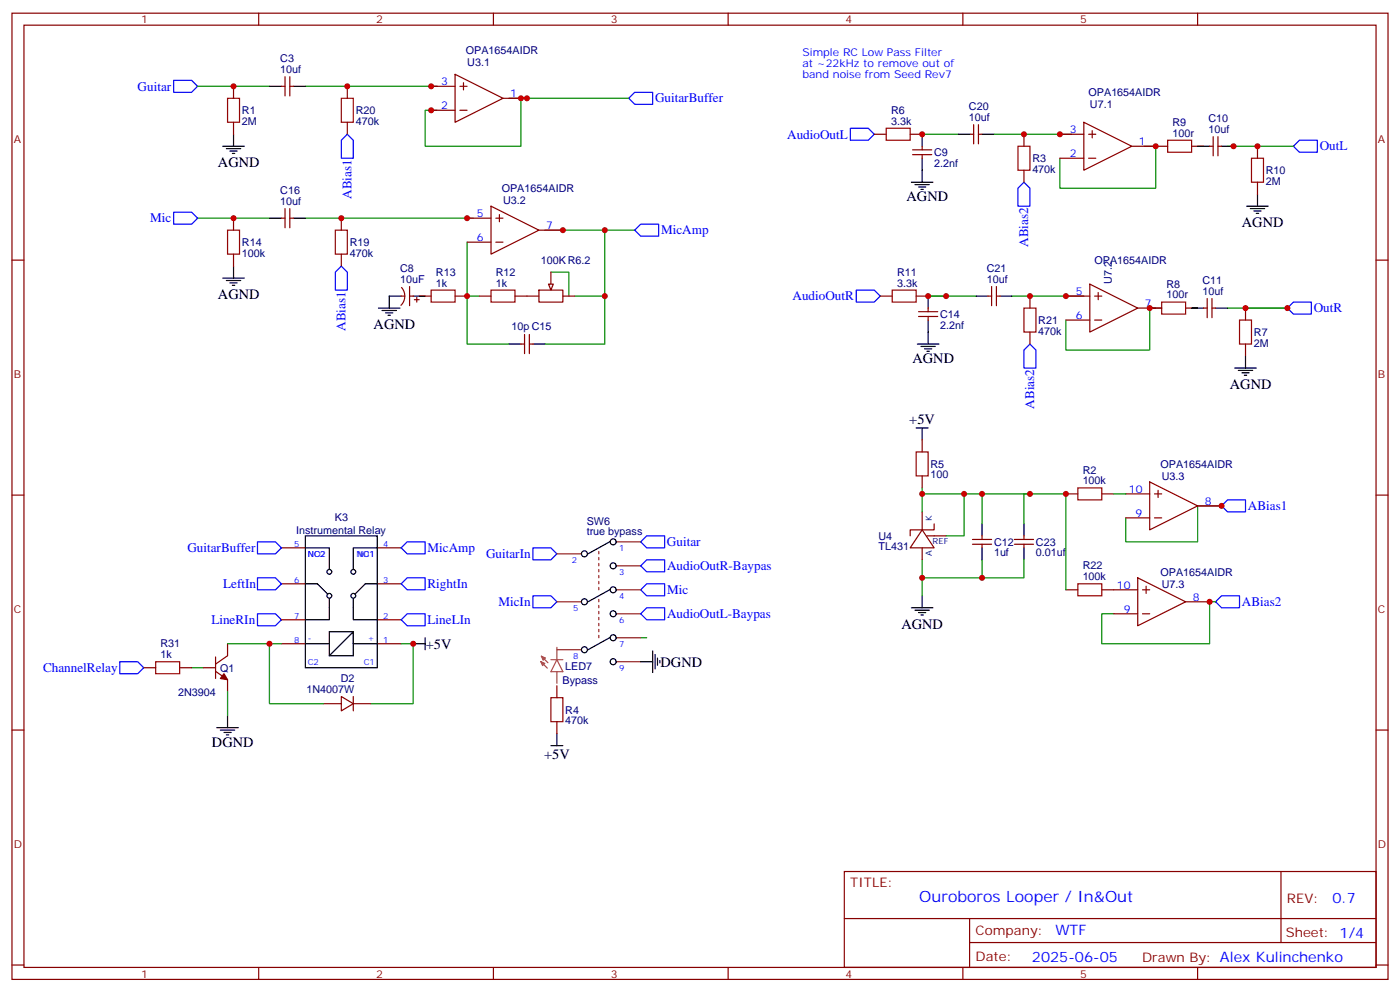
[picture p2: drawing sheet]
<svg xmlns="http://www.w3.org/2000/svg" width="412mm" height="292mm" viewBox="0 0 412 292" stroke-linecap="round" stroke-linejoin="round" font-family="sans-serif">
<g fill="none" stroke="#870000" stroke-width=".35">
<path d="M3.5 3.9h405.4v284.3h-405.4zM7.1 7.4h398.2v277.3h-398.2zM76.2 3.9v3.5M145.3 3.9v3.5M214.5 3.9v3.5M283.6 3.9v3.5M352.8 3.9v3.5M68.8 25.4v3.5M68.8 36v3.5M82.9 25.4h1.1M84 22.6v5.6M85.4 22.6v5.6"/>
<path d="M85.4 25.4h1M257.5 39.5h3.6M268.1 39.5h3.5M268.8 44.1h5.7M268.8 45.5h5.7M271.6 43v1.1M271.6 45.5v1.1M340.4 43h3.6M351 43h3.5M370.4 43v3.6M370.4 53.6v3.6M3.5 76.6h3.6"/>
<path d="M405.3 76.6h3.6M141.1 87.1h3.5M151.7 87.1h7M158.7 85.4h7.1v3.5h-7.1zM162.3 80.1v3.5M165.8 87.1h3.5M259.3 87.1h3.5M269.9 87.1h3.5M270.6 91.7h5.6M270.6 93.1h5.6M273.4 90.7v1M273.4 93.1v1.1"/>
<path d="M338.7 90.7h3.5M349.2 90.7h3.6M366.9 90.7v3.5M366.9 101.2v3.6M3.5 145.7h3.6M405.3 145.7h3.6M3.5 214.8h3.6M405.3 214.8h3.6M248.7 256.5h156.6v28.2h-156.6zM377.3 256.5v20.9M248.7 270.3h156.5M285.6 277.4h119.6"/>
<path d="M285.6 270.3v14.1M3.5 284h3.6M76.2 284.7v3.5M145.3 284.7v3.5M214.5 284.7v3.5M283.6 284.7v3.5M352.8 284.7v3.5M405.3 284h3.6"/>
</g>
<g fill="none" stroke="#00f" stroke-width=".35">
<path d="M51.2 23.6h5.2l1.8 1.8-1.8 1.8h-5.2zM102.3 39.5l1.8 1.8v5.3h-3.6v-5.3zM185.2 28.9l1.8-1.7h5.3v3.5h-5.3zM250.5 37.7h5.3l1.7 1.8-1.7 1.8h-5.3zM301.6 53.6l1.8 1.8v5.3h-3.5v-5.3zM381 43l1.8-1.7h5.3v3.5h-5.3zM51.2 62.4h5.2l1.8 1.8-1.8 1.8h-5.2zM100.5 78.3l1.8 1.8v5.3h-3.5v-5.3zM187 67.7l1.7-1.7h5.3v3.5h-5.3zM252.2 85.4h5.3l1.8 1.7-1.8 1.8h-5.3zM379.2 90.7l1.8-1.8h5.3v3.5h-5.3zM303.4 101.2l1.8 1.8v5.3h-3.6v-5.3z"/>
<path d="M359.8 148.9l1.8-1.8h5.3v3.5h-5.3zM358.1 177.1l1.7-1.8h5.3v3.6h-5.3z"/>
</g>
<g fill="none" stroke="#008700" stroke-width=".35">
<path d="M58.2 25.4h21.2M90 25.4h38.8M149.9 28.9h3.6v14.1h-28.3v-10.5h3.6M153.5 28.9h31.7M271.6 39.5h10.6M292.8 39.5h22.9M336.9 43h3.5v12.4h-28.2v-8.8M361.6 43h19.4M58.2 64.2h21.2M90 64.2h49.3M137.6 71.3v15.8M160.5 67.7h17.7v19.4h-8.9"/>
<path d="M178.2 67.7h8.8M137.6 87.1v14.1h12.3M137.6 87.1h3.5M162.3 80.1h5.3v7M178.2 87.1v14.1h-17.7M273.4 87.1h14.1M298.1 87.1h21.2M340.4 90.7h-1.7v12.3h-24.7v-8.8M351 90.7h1.8M361.6 90.7h17.6M271.6 145.3h17.7v8.9M271.6 143.6v7"/>
<path d="M284 145.3v12.4h-5.3M359.8 148.9h-7v10.6h-21.2v-7.1M271.6 164.7v10.6M289.3 164.7v5.3h-17.7M358.1 177.1h-1.8v12.3h-31.7v-8.8h3.5"/>
</g>
<g fill="none" stroke="#000" stroke-width=".35">
<path d="M68.8 39.5v3.5M79.4 25.4h3.5M86.4 25.4h3.6M271.6 39.5v3.5M65.6 43h6.4M66.7 43.7h4.2M67.7 44.4h2.1M68.4 45.2h.7M268.5 53.6h6.3M269.5 54.3h4.3M270.6 55h2.1M271.3 55.7h.7"/>
<path d="M271.6 46.6v7M370.4 57.2v3.5M68.8 78.3v3.5M367.2 60.7h6.4M368.3 61.4h4.2M369.4 62.1h2.1M370.1 62.8h.7M65.6 81.8h6.4M66.7 82.5h4.2M67.7 83.3h2.1M68.4 84h.7M111.5 90.7h6.3"/>
<path d="M112.5 91.4h4.3M113.6 92.1h2.1M114.3 92.8h.7M114.7 87.1v3.6M273.4 87.1v3.6M273.4 94.2v7M270.2 101.2h6.4M271.3 102h4.2M272.3 102.7h2.2M273 103.4h.8M363.7 108.3h6.4M364.8 109h4.2"/>
<path d="M365.8 109.7h2.1M366.5 110.4h.7M366.9 104.8v3.5M269.9 125.9h3.5M271.6 125.9v3.6M268.5 178.9h6.3M269.5 179.6h4.3M271.6 175.3v3.6M270.6 180.3h2.1M271.3 181h.7"/>
</g>
<path d="M67 28.9h3.6v7.1h-3.6zM261.1 37.7h7v3.6h-7zM344 41.3h7v3.5h-7zM368.7 46.6h3.5v7h-3.5zM144.6 85.4h7.1v3.5h-7.1zM262.8 85.4h7.1v3.5h-7.1zM342.2 88.9h7v3.5h-7zM365.1 94.2h3.6v7h-3.6z" fill="none" stroke="#a10000" stroke-width=".35"/>
<path d="M161.6 83.6h1.4l-.7 1.8z" fill="#f0f0f0" stroke="#870000" stroke-width=".35"/>
<g fill="none" stroke="#870000" stroke-width=".35">
<path d="M102.3 25.4v3.5M102.3 36v3.5M127 32.5h7.1M127 25.4h7.1M134.1 21.9l14.1 7-14.1 7.1zM135.5 32.5h2.1M135.5 25.4h2.1M136.5 24.3v2.2M148.2 28.9h7M285.8 39.5h1M286.8 36.7v5.6M288.2 36.7v5.6"/>
<path d="M288.2 39.5h1.1M301.6 39.5v3.5M312.2 39.5h7.1M319.3 36l14.1 7-14.1 7.1zM320.7 39.5h2.1M321.7 38.5v2.1M301.6 50.1v3.5M312.2 46.6h7.1M320.7 46.6h2.1M333.4 43h7M356.3 43h1.1M357.4 40.2v5.7"/>
<path d="M358.8 40.2v5.7M358.8 43h1M68.8 64.2v3.5M68.8 74.8v3.5M82.9 64.2h1.1M84 61.4v5.6M85.4 61.4v5.6M85.4 64.2h1M100.5 64.2v3.5M100.5 74.8v3.5M137.6 64.2h7M137.6 71.3h7"/>
<path d="M144.6 60.7l14.1 7-14.1 7.1zM146 64.2h2.2M146 71.3h2.2M147.1 63.1v2.2M158.7 67.7h7.1M118.2 87.1h1M118.3 84.6a3.8 3.8 0 0 1-.2 5.2M120.6 87.1h1.1M120.6 84.3v5.7M122.1 88.2h1.4M122.8 87.5v1.4M123.5 87.1h3.5"/>
<path d="M134.1 87.1h3.5M154.5 98.4v5.7M155.9 98.4v5.7M291 87.1h1.1M292.1 84.3v5.7M293.5 87.1h1.1M293.5 84.3v5.7M303.4 87.1v3.6M303.4 97.7v3.5M314 87.1h7M314 94.2h7M321 83.6l14.1 7.1-14.1 7z"/>
<path d="M322.4 87.1h2.2M322.4 94.2h2.2M323.5 86.1v2.1M335.1 90.7h7.1M354.5 90.7h1.1M355.6 87.8v5.7M357 87.8v5.7M357 90.7h1.1M153.5 101.2h1M155.9 101.2h1.1M271.6 129.5v3.5M271.6 155.9l3.6 5.3h-7.1z"/>
<path d="M271.6 140.1v3.5M271.6 150.6v5.3M273 157.7h5.7M275.2 154.2v1.7h-7.1v1.8M286.5 158.8h5.6M289.3 157.7v1.1M298.8 158.8h5.6M301.6 157.7v1.1M314 145.3h3.5M324.6 145.3h3.5M331.6 152.4h7.1M331.6 145.3h7.1"/>
<path d="M338.7 141.8l14.1 7.1-14.1 7zM340.1 152.4h2.1M340.1 145.3h2.1M341.1 144.3v2.1M352.8 148.9h7M82.9 171.8h7.1M82.9 161.2h7.1M111.1 171.8h7.1M111.1 161.2h7.1M271.6 161.2v3.5M286.5 160.2h5.6M289.3 160.2v1"/>
<path d="M298.8 160.2h5.6M301.6 160.2v1M314 173.6h3.5M324.6 173.6h10.5M335.1 170l14.1 7.1-14.1 7zM336.5 173.6h2.2M337.6 172.5v2.1M349.2 177.1h7.1M42.3 196.5h3.6M52.9 196.5h3.5M60 196.5h3.5M63.5 193.3v6.4"/>
<path d="M63.5 197.6l3.5 2.4v3.6M67 189.4v3.6l-3.5 2.4M82.9 189.4h7.1M82.9 182.4h7.1M111.1 189.4h7.1M111.1 182.4h7.1M328.1 180.6h7M336.5 180.6h2.2"/>
</g>
<g fill="none" stroke="#000" stroke-width=".35">
<path d="M282.2 39.5h3.6M289.3 39.5h3.5M352.8 43h3.5M359.8 43h3.6M79.4 64.2h3.5M86.4 64.2h3.6M114.7 87.1h3.5M121.7 87.1h3.5M287.5 87.1h3.5M294.6 87.1h3.5M351 90.7h3.5M358.1 90.7h3.5"/>
<path d="M149.9 101.2h3.6M157 101.2h3.5M90 157.7h21.1v38.8h-21.1zM179.6 159.5l-6.4 3.5M289.3 154.2v3.5M301.6 154.2v3.5M104.1 178.9v3.5h7M107.6 171.8l-3.5 3.5M111.1 161.2h-7v7.1M179.6 173.6l-6.4 3.5M289.3 161.2v3.5M301.6 161.2v3.5"/>
<path d="M90 189.4h7M97 185.9h7.1v7.1h-7.1zM111.1 189.4h-7v-3.5l-7.1 7.1M121.7 189.4h3.5M125.2 187.7v3.5M179.6 187.7l-6.4 3.5M63.9 214.1h6.3M64.9 214.8h4.2M66 215.5h2.1M66.7 216.3h.7M67 210.6v3.5"/>
<circle cx="180.6" cy="159.5" r=".88"/>
<circle cx="172.2" cy="177.1" r=".88"/>
<circle cx="172.2" cy="163" r=".88"/>
<circle cx="180.6" cy="173.6" r=".88"/>
<circle cx="180.6" cy="166.5" r=".88"/>
<circle cx="172.2" cy="191.2" r=".88"/>
<circle cx="180.6" cy="194.7" r=".88"/>
<circle cx="180.6" cy="180.6" r=".88"/>
<circle cx="180.6" cy="187.7" r=".88"/>
</g>
<path d="M100.5 28.9h3.6v7.1h-3.6zM299.9 43h3.5v7.1h-3.5zM67 67.7h3.6v7.1h-3.6zM98.8 67.7h3.5v7.1h-3.5zM127 85.4h7.1v3.5h-7.1zM301.6 90.7h3.6v7h-3.6zM269.9 133h3.5v7.1h-3.5zM317.5 143.6h7.1v3.5h-7.1zM317.5 171.8h7.1v3.5h-7.1zM45.9 194.7h7v3.6h-7z" fill="none" stroke="#a10000" stroke-width=".35"/>
<path d="M289.3 145.3h24.7v28.3M303.4 145.3h-1.8v8.9M328.1 145.3h3.5M301.6 164.7v5.3h-12.3M56.4 196.5h3.6M188.7 187.7h1.8" fill="none" stroke="#008700" stroke-width=".35"/>
<path d="M188.7 159.5l1.8-1.8h5.3v3.5h-5.3zM157 175.3h5.3l1.7 1.8-1.7 1.8h-5.3zM157 161.2h5.3l1.7 1.8-1.7 1.7h-5.3zM190.5 171.8h5.3v3.5h-5.3l-1.8-1.7zM35.3 194.7h5.3l1.7 1.8-1.7 1.8h-5.3zM75.8 180.6h5.3l1.8 1.8-1.8 1.7h-5.3z" fill="none" stroke="#00f" stroke-width=".35"/>
<g fill="none" stroke="#8c2424" stroke-width=".35">
<path d="M181.7 159.5h7M164 163h7.1M164 177.1h7.1M176.4 167.6v.7M176.4 162.3v.7M176.4 164v.7M176.4 165.8v.7M176.4 169.3v.7M176.4 171.1v.7M176.4 172.9v.7M176.4 176.4v.7M176.4 178.2v.7"/>
<path d="M176.4 179.9v.7M181.7 166.5h7M181.7 173.6h7M164 191.2h7.1M176.4 181.7v.7M176.4 183.4v.7M176.4 185.2v.7M176.4 187v.7M181.7 180.6h7M181.7 187.7h7M181.7 194.7h7"/>
</g>
<path d="M66 198.3l1 1.7-2.1-.3z" fill="#870000" stroke="#870000" stroke-width=".35"/>
<circle cx="104.1" cy="168.3" r=".71" fill="#fff" stroke="#000" stroke-width=".35"/>
<path d="M104.1 175.3v3.6" fill="none" stroke="#000" stroke-width=".35"/>
<circle cx="104.1" cy="175.3" r=".71" fill="#fff" stroke="#000" stroke-width=".35"/>
<path d="M90 161.2h7v7.1M93.5 171.8l3.5 3.5M97 178.9v3.5h-7" fill="none" stroke="#000" stroke-width=".35"/>
<circle cx="97" cy="168.3" r=".71" fill="#fff" stroke="#000" stroke-width=".35"/>
<path d="M97 175.3v3.6" fill="none" stroke="#000" stroke-width=".35"/>
<circle cx="97" cy="175.3" r=".71" fill="#fff" stroke="#000" stroke-width=".35"/>
<path d="M90 171.8h3.5M107.6 171.8h3.5M188.7 194.7h3.6M192.3 191.6v6.3M193 192.6v4.2M193.7 193.7v2.1M194.4 194.4v.7M162.3 219.4h3.5M164 215.9v3.5" fill="none" stroke="#000" stroke-width=".35"/>
<path d="M75.8 159.5h5.3l1.8 1.7-1.8 1.8h-5.3zM75.8 170h5.3l1.8 1.8-1.8 1.8h-5.3zM118.2 161.2l1.7-1.7h5.3v3.5h-5.3zM118.2 171.8l1.7-1.8h5.3v3.6h-5.3zM188.7 166.5l1.8-1.8h5.3v3.6h-5.3zM118.2 182.4l1.7-1.8h5.3v3.5h-5.3zM188.7 180.6l1.8-1.7h5.3v3.5h-5.3z" fill="none" stroke="#00f" stroke-width=".35"/>
<path d="M159.3 194.7l1.9 1.9M159.5 193.1l1.9 1.9M162.3 194.1h3.5M164 194.1l1.8 3.6h-3.5zM164 190.5v3.5M164 197.6v3.5" fill="none" stroke="#a64a4a" stroke-width=".35"/>
<g fill="#a64a4a" stroke="#a64a4a" stroke-width=".29">
<path d="M159.3 194.7l1.2 .5-.7 .7z"/>
<path d="M159.5 193.1l1.2 .5-.7 .7z"/>
</g>
<path d="M162.3 205.3h3.5v7.1h-3.5z" fill="none" stroke="#a10000" stroke-width=".35"/>
<path d="M95.2 207.1h5.3M100.5 205l3.6 2.1-3.6 2.1zM104.1 207.1h5.3M104.1 205v4.2M164 201.8v3.5M164 212.4v3.5" fill="none" stroke="#870000" stroke-width=".35"/>
<path d="M67 189.4h15.9M79.4 189.4v17.7h15.8M118.2 189.4h3.5v17.7h-12.3M67 203.6v7" fill="none" stroke="#008700" stroke-width=".35"/>
<g fill="#c00">
<circle cx="68.8" cy="25.4" r=".88"/>
<circle cx="273.4" cy="87.1" r=".88"/>
<circle cx="178.2" cy="67.7" r=".88"/>
<circle cx="178.2" cy="87.1" r=".88"/>
<circle cx="68.8" cy="64.2" r=".88"/>
<circle cx="102.3" cy="25.4" r=".88"/>
<circle cx="153.5" cy="28.9" r=".88"/>
<circle cx="100.5" cy="64.2" r=".88"/>
<circle cx="370.4" cy="43" r=".88"/>
<circle cx="363.4" cy="43" r=".88"/>
<circle cx="278.7" cy="87.1" r=".88"/>
<circle cx="271.6" cy="39.5" r=".88"/>
<circle cx="271.6" cy="145.3" r=".88"/>
<circle cx="284" cy="145.3" r=".88"/>
<circle cx="271.6" cy="170" r=".88"/>
<circle cx="338.7" cy="90.7" r=".88"/>
<circle cx="301.6" cy="39.5" r=".88"/>
<circle cx="303.4" cy="87.1" r=".88"/>
<circle cx="340.4" cy="43" r=".88"/>
<circle cx="379.2" cy="90.7" r=".88"/>
<circle cx="366.9" cy="90.7" r=".88"/>
<circle cx="155.2" cy="28.9" r=".88"/>
<circle cx="127" cy="25.4" r=".88"/>
<circle cx="127" cy="32.5" r=".88"/>
<circle cx="137.6" cy="64.2" r=".88"/>
<circle cx="165.8" cy="67.7" r=".88"/>
<circle cx="137.6" cy="87.1" r=".88"/>
<circle cx="359.8" cy="148.9" r=".88"/>
<circle cx="356.3" cy="177.1" r=".88"/>
<circle cx="312.2" cy="39.5" r=".88"/>
<circle cx="314" cy="87.1" r=".88"/>
<circle cx="289.3" cy="145.3" r=".88"/>
<circle cx="303.4" cy="145.3" r=".88"/>
<circle cx="289.3" cy="170" r=".88"/>
<circle cx="314" cy="145.3" r=".88"/>
<circle cx="121.7" cy="189.4" r=".88"/>
<circle cx="79.4" cy="189.4" r=".88"/>
</g>
<text font-size="4.6" fill="#00f" x="270.8" y="265.5">Ouroboros Looper / In&amp;Out</text>
<g font-size="4.2">
<text x="64.2" y="49.1">AGND</text>
<text x="267.1" y="59.3">AGND</text>
<text x="365.8" y="66.8">AGND</text>
<text x="64.2" y="87.9">AGND</text>
<text x="110.1" y="96.7">AGND</text>
<text x="268.8" y="106.9">AGND</text>
<text x="362.3" y="114.4">AGND</text>
<text x="267.9" y="124.9">+5V</text>
<text x="265.5" y="185">AGND</text>
<text x="125.4" y="190.9">+5V</text>
<text x="194.6" y="196.1">DGND</text>
<text x="62.4" y="219.8">DGND</text>
<text x="160.3" y="223.5">+5V</text>
</g>
<g font-size="4.2" fill="#00f">
<text x="392.5" y="265.7">0.7</text>
<text x="310.9" y="275.3">WTF</text>
<text x="304" y="283.1">2025-06-05</text>
</g>
<g font-size="3.9" fill="#00f">
<text x="40.6" y="26.7">Guitar</text>
<text x="192.9" y="30.1">GuitarBuffer</text>
<text x="231.9" y="40.8">AudioOutL</text>
<text x="388.8" y="44.2">OutL</text>
<text x="103.6" y="58.6" transform="rotate(-90 103.6 58.6)">ABias1</text>
<text x="44.2" y="65.5">Mic</text>
<text x="194.7" y="68.9">MicAmp</text>
<text x="302.9" y="72.7" transform="rotate(-90 302.9 72.7)">ABias2</text>
<text x="233.4" y="88.4">AudioOutR</text>
<text x="387" y="91.9">OutR</text>
<text x="101.8" y="97.4" transform="rotate(-90 101.8 97.4)">ABias1</text>
<text x="304.7" y="120.3" transform="rotate(-90 304.7 120.3)">ABias2</text>
<text x="367.6" y="150.2">ABias1</text>
<text x="196.5" y="160.7">Guitar</text>
<text x="55.2" y="162.5">GuitarBuffer</text>
<text x="125.9" y="162.4">MicAmp</text>
<text x="143.2" y="164.3">GuitarIn</text>
<text x="196.5" y="167.7">AudioOutR-Baypas</text>
<text x="65.7" y="173">LeftIn</text>
<text x="125.9" y="173.1">RightIn</text>
<text x="146.8" y="178.3">MicIn</text>
<text x="196.5" y="174.8">Mic</text>
<text x="365.8" y="178.4">ABias2</text>
<text x="62.3" y="183.6">LineRIn</text>
<text x="125.9" y="183.6">LineLIn</text>
<text x="196.5" y="181.8">AudioOutL-Baypas</text>
<text x="12.7" y="197.7">ChannelRelay</text>
</g>
<g font-size="3.9" fill="#800">
<text x="250.5" y="261.1">TITLE:</text>
<text x="379.1" y="265.7">REV:</text>
<text x="287.4" y="275.3">Company:</text>
<text x="378.7" y="275.9">Sheet: 1/4</text>
<text x="287.4" y="282.9">Date:</text>
<text x="336.4" y="283">Drawn By: Alex Kulinchenko</text>
</g>
<g font-size="3.2" fill="#800">
<text x="41.6" y="6.9">1</text>
<text x="110.8" y="6.9">2</text>
<text x="179.9" y="6.9">3</text>
<text x="249.1" y="6.9">4</text>
<text x="318.2" y="6.9">5</text>
<text x="4.1" y="42">A</text>
<text x="405.9" y="42">A</text>
<text x="4.1" y="111.1">B</text>
<text x="405.9" y="111.1">B</text>
<text x="4.1" y="180.3">C</text>
<text x="405.9" y="180.3">C</text>
<text x="4.1" y="249.4">D</text>
<text x="405.9" y="249.4">D</text>
<text x="41.6" y="287.7">1</text>
<text x="110.8" y="287.7">2</text>
<text x="179.9" y="287.7">3</text>
<text x="249.1" y="287.7">4</text>
<text x="318.2" y="287.7">5</text>
</g>
<g font-size="3.2" fill="#000080">
<text x="137.2" y="16">OPA1654AIDR</text>
<text x="82.6" y="21.5">10uf</text>
<text x="82.6" y="18.3">C3</text>
<text x="137.6" y="19.5">U3.1</text>
<text x="320.7" y="28.3">OPA1654AIDR</text>
<text x="71.3" y="33.6">R1</text>
<text x="104.8" y="33.6">R20</text>
<text x="262.5" y="33.5">R6</text>
<text x="285.4" y="35.6">10uf</text>
<text x="285.4" y="32.5">C20</text>
<text x="321.1" y="31.9">U7.1</text>
<text x="356" y="36">C10</text>
<text x="71.3" y="36.8">2M</text>
<text x="104.8" y="36.8">470k</text>
<text x="262.5" y="36.7">3.3k</text>
<text x="345.4" y="40.2">100r</text>
<text x="345.4" y="37">R9</text>
<text x="356" y="39.2">10uf</text>
<text x="275.2" y="45.9">C9</text>
<text x="304.1" y="47.7">R3</text>
<text x="275.2" y="49.1">2.2nf</text>
<text x="304.1" y="50.9">470k</text>
<text x="372.9" y="51.2">R10</text>
<text x="82.6" y="57.2">C16</text>
<text x="147.8" y="56.6">OPA1654AIDR</text>
<text x="372.9" y="54.4">2M</text>
<text x="82.6" y="60.3">10uf</text>
<text x="148.2" y="60.1">U3.2</text>
<text x="71.3" y="75.6">100k</text>
<text x="71.3" y="72.4">R14</text>
<text x="103" y="75.6">470k</text>
<text x="103" y="72.4">R19</text>
<text x="159.3" y="77.7">100KR6.2</text>
<text x="322.4" y="77.7">OPA1654AIDR</text>
<text x="117.8" y="83.3">10uF</text>
<text x="117.8" y="80.2">C8</text>
<text x="128.4" y="81.1">R13</text>
<text x="146.1" y="81.1">R12</text>
<text x="264.2" y="81.1">R11</text>
<text x="290.7" y="83.3">10uf</text>
<text x="290.7" y="80.1">C21</text>
<text x="327.5" y="83.6" transform="rotate(-90 327.5 83.6)">U7.2</text>
<text x="354.2" y="83.6">C11</text>
<text x="128.4" y="84.3">1k</text>
<text x="146.1" y="84.3">1k</text>
<text x="264.2" y="84.3">3.3k</text>
<text x="343.6" y="87.8">100r</text>
<text x="343.6" y="84.7">R8</text>
<text x="354.2" y="86.8">10uf</text>
<text x="276.9" y="93.5">C14</text>
<text x="305.9" y="95.3">R21</text>
<text x="150.7" y="97.1">10p C15</text>
<text x="276.9" y="96.7">2.2nf</text>
<text x="305.9" y="98.5">470k</text>
<text x="369.4" y="98.9">R7</text>
<text x="369.4" y="102">2M</text>
<text x="274.1" y="137.7">R5</text>
<text x="341.8" y="137.7">OPA1654AIDR</text>
<text x="274.1" y="140.8">100</text>
<text x="318.9" y="142.5">100k</text>
<text x="318.9" y="139.3">R2</text>
<text x="342.2" y="141.2">U3.3</text>
<text x="98.7" y="153.4">K3</text>
<text x="172.8" y="154.4">SW6</text>
<text x="87.3" y="157">Instrumental Relay</text>
<text x="172.8" y="157.5">true bypass</text>
<text x="258.8" y="161.9">TL431</text>
<text x="258.8" y="158.9">U4</text>
<text x="292.8" y="160.6">C12</text>
<text x="305.2" y="160.6">C23</text>
<text x="292.8" y="163.7">1uf</text>
<text x="305.2" y="163.7">0.01uf</text>
<text x="318.9" y="167.6">R22</text>
<text x="318.9" y="170.7">100k</text>
<text x="341.8" y="169.4">OPA1654AIDR</text>
<text x="342.2" y="173">U7.3</text>
<text x="47.3" y="190.5">R31</text>
<text x="47.3" y="193.7">1k</text>
<text x="64.8" y="197.6">Q1</text>
<text x="166.5" y="197.1">LED7</text>
<text x="90.3" y="203.9">1N4007W</text>
<text x="100.4" y="200.7">D2</text>
<text x="165.7" y="201.2">Bypass</text>
<text x="52.4" y="204.7">2N3904</text>
<text x="166.5" y="210">R4</text>
<text x="166.5" y="213.2">470k</text>
</g>
<g font-size="3.2" fill="#00f">
<text x="236.4" y="16.6">Simple RC Low Pass Filter</text>
<text x="236.4" y="19.8">at ~22kHz to remove out of</text>
<text x="236.4" y="22.9">band noise from Seed Rev7</text>
<text x="129.9" y="25">3</text>
<text x="150.3" y="28.6">1</text>
<text x="129.9" y="32.1">2</text>
<text x="315.1" y="39.2">3</text>
<text x="315.1" y="46.2">2</text>
<text x="335.5" y="42.7">1</text>
<text x="140.5" y="63.9">5</text>
<text x="140.5" y="70.9">6</text>
<text x="160.9" y="67.4">7</text>
<text x="316.9" y="86.8">5</text>
<text x="316.9" y="93.8">6</text>
<text x="337.3" y="90.3">7</text>
<text x="332.5" y="145">10</text>
<text x="354.9" y="148.5">8</text>
<text x="334.5" y="152">9</text>
<text x="329" y="173.2">10</text>
<text x="351.4" y="176.7">8</text>
<text x="331" y="180.3">9</text>
</g>
<g font-size="2.5" fill="#000080">
<text x="274.5" y="153.4" transform="rotate(-90 274.5 153.4)">K</text>
<text x="274.7" y="160.2">REF</text>
<text x="274.5" y="163.7" transform="rotate(-90 274.5 163.7)">A</text>
</g>
<g font-size="2.5" fill="#00f">
<text x="86.6" y="160.9">5</text>
<text x="112.9" y="160.9">4</text>
<text x="90.7" y="164">NC2</text>
<text x="90.7" y="164">NO2</text>
<text x="105.1" y="164">NO1</text>
<text x="105.3" y="164">NC1</text>
<text x="168.5" y="165.8">2</text>
<text x="182.4" y="162.3">1</text>
<text x="86.6" y="171.4">6</text>
<text x="112.9" y="171.4">3</text>
<text x="182.4" y="169.3">3</text>
<text x="168.8" y="179.9">5</text>
<text x="182.4" y="176.4">4</text>
<text x="86.6" y="182">7</text>
<text x="112.9" y="182">2</text>
<text x="182.4" y="183.4">6</text>
<text x="86.6" y="189.1">8</text>
<text x="90.7" y="188.7">-</text>
<text x="108.4" y="188.7">+</text>
<text x="112.9" y="189.1">1</text>
<text x="182.4" y="190.5">7</text>
<text x="90.7" y="195.8">C2</text>
<text x="107.1" y="195.8">C1</text>
<text x="168.8" y="194">8</text>
<text x="182.4" y="197.6">9</text>
</g>
</svg>
